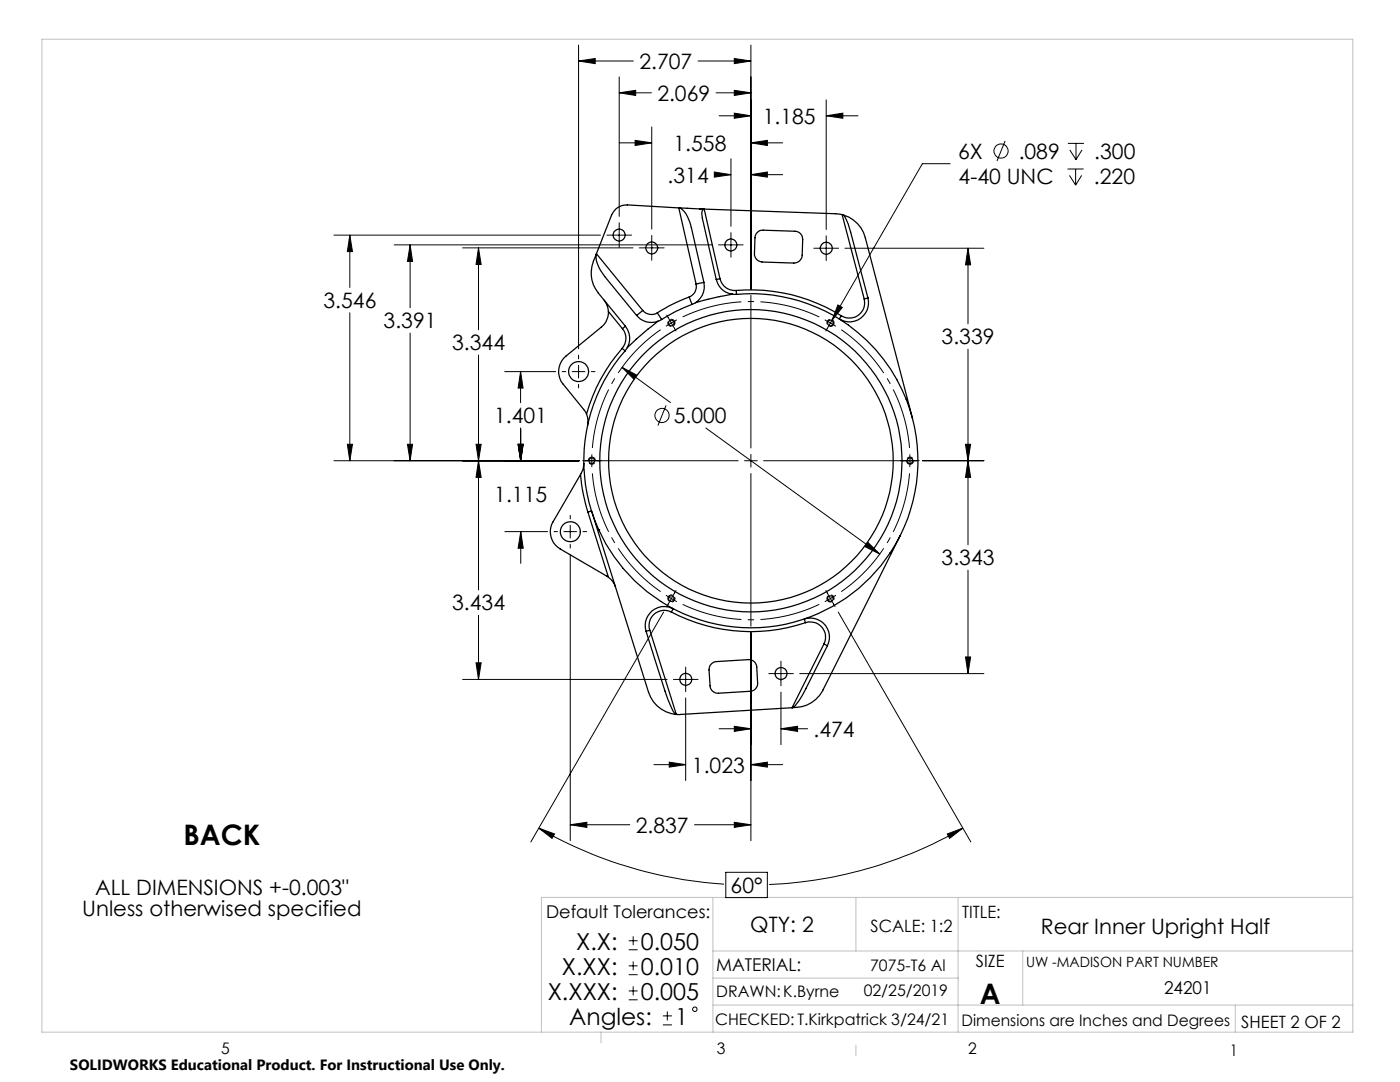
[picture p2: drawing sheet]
<svg xmlns="http://www.w3.org/2000/svg" width="279mm" height="216mm" viewBox="0 0 279 216" stroke-linecap="round" stroke-linejoin="round" font-family="sans-serif">
<g fill="none" stroke="#000" stroke-width=".2">
<path d="M115.5 12.2l3.3-.5v1zM115.5 9v60.6M115.5 12.2h10.9M123.6 18.5l3.3-.5v1zM123.6 15.3v27.9M123.6 18.5h6.4M139.3 12.2h10.6M142.9 18.5h7M146.5 18l3.4 .5-3.4 .5zM146.5 11.7l3.4 .5-3.4 .5zM149.9 9v48.7M164.9 19.9v25.9"/>
<path d="M123.7 28.5h6.4M126.8 28l3.3 .5-3.3 .5zM130.1 25.3v20.4M142.6 34.3l3.3 .6-3.3 .4zM142.6 34.9h3.3M143.5 23.1h6.4M145.9 31.7v13.5M146.5 22.6l3.4 .5-3.4 .5zM149.9 34.9l3.2-.6v1zM149.9 28.5l3.2-.5v1zM149.9 34.9h6.3M149.9 28.5h6.3"/>
<path d="M164.9 23.1l3.3-.5v1zM164.9 23.1h6.3M189.6 32.7h-5.5l-18.1 31.3M200.6 28.1l-1.6 4M213 33.7h3.3M213.1 28.6h3.2M213.4 35l1.3 1.9M213.5 29.9l1.2 2M214.7 33.7v3.2M214.7 28.6v3.3M215.9 35l-1.2 1.9M215.9 29.9l-1.2 2"/>
<path d="M66.6 46.9h53.2M69.8 46.9l.5 3.3h-1zM69.8 46.9v10.5M78.7 48.9h63.4M81.8 48.9l.5 3.3h-1zM81.8 48.9v12.5M92.3 49.5h34M95.5 49.5l.5 3.3h-1zM95.5 49.5v16.3M121.1 46.9h4.9M123.6 44.4v5M127.6 49.5h4.9"/>
<path d="M130.1 47v4.9M143.4 48.9h4.9M145.9 46.4v4.9M149.9 58.9v30.5M162.4 49.5h5M164.9 47.1v4.9M168.6 49.5h27.8M193.2 49.5l.5 3.3h-1zM193.2 49.5v15.1M69.8 62.4v29.5M81.8 66.5v25.4M95.5 70.8v46.9"/>
<path d="M100.7 74.2h10.2M103.9 74.2l.5 3.2h-1zM103.9 74.2v6.2M112.2 74.2h.7M114.2 74.2h2.5M115.5 70.9v.7M115.5 72.9v2.5M115.5 76.7v.7M118 74.2h.7M124.1 73.3l3 1.6-.6 .8zM124.1 73.3l9.7 7M133.1 62.9l1.8 3.1"/>
<path d="M135.1 63.8l-2.2 1.3M164.6 63.8l2.2 1.3M166.7 62.9l-1.9 3.1M167.2 60.9l.9 .4-2.1 2.7zM193.2 69.7v39M66.6 91.9h49M69.3 88.7h1l-.5 3.2zM81.3 88.7h1l-.5 3.2zM95 88.7h1l-.5 3.2zM95.5 91.9l.5 3.3h-1zM103.4 88.7h1l-.5 3.2zM103.9 85.4v6.5"/>
<path d="M103.9 85.6v6.3M116.3 91.9h31M118.1 90.7v2.5M132.9 80.9l-1.6 4M140.9 85.4l34.7 25.2M148.6 91.9h2.5M149.9 90.7v2.5M149.9 94.5v30.5M152.4 91.9h31M181.6 90.7v2.5M184.1 91.9h12.3M192.7 88.7h1l-.5 3.2z"/>
<path d="M193.2 91.9l.5 3.3h-1zM100.8 106.1h8.5M103.9 106.1l.5 3.3h-1zM103.9 106.1v6.3M110.6 106.1h.7M112.5 106.1h2.6M113.8 110.6v57.1M113.8 102.8v.7M113.8 104.8v2.6M113.8 108.6v.8M116.3 106.1h.8M132.9 118.8l1.1 .7"/>
<path d="M134 119.5l1.1 .6M134 119.5l-.9 1.5M134.9 117.8l-.9 1.7M164.8 117.8l.9 1.7M165.7 119.5l-1.1 .6M165.7 119.5l1 1.5M166.8 118.8l-1.1 .7M173.2 108.2l2.4 2.4-3-1.6zM193.2 113.8v20.6M92.3 135.6h40.8M95 132.3h1l-.5 3.3zM95.5 122.8v12.8"/>
<path d="M132.4 122.1l-26.5 45.9M134.4 135.6h4.9M136.8 139.3v16.5M136.8 133.1v4.9M149.9 126.2v41.5M153.4 134.4h4.9M155.9 138.1v10.5M155.9 131.9v4.9M159.6 134.4h36.8M167.3 122.1l26.4 45.9M192.7 131.1h1l-.5 3.3zM130.5 152.6h6.3"/>
<path d="M133.6 152.1l3.2 .5-3.2 .5zM143.5 145.4h6.4M146.5 144.9l3.4 .5-3.4 .5zM149.9 152.6l3.2-.5v1zM149.9 152.6h6.3M155.9 145.4l3.3-.5v1zM155.9 145.4h5.3M107.5 165.2l3.2 1.2-.5 .9zM107.5 165.2a85.5 85.5 0 0 0 37 11.2M113.8 164.6l3.3-.5v1zM113.8 164.6h11.9M138.6 164.6h11.3"/>
<path d="M144.9 174.1h8.2v5h-8.2zM146.5 164.1l3.4 .5-3.4 .5zM189.1 166.4l3.1-1.2-2.7 2.1zM192.2 165.2a83.9 83.9 0 0 1-38.7 11.3M125.5 189.5h1.7M125.5 187.7h1.7M125.5 194.5h1.7M125.5 192.7h1.7M125.5 199.5h1.7M125.5 197.7h1.7M126.4 186.8v1.8M126.4 191.8v1.8"/>
<path d="M126.4 196.8v1.8M132.3 204.5h1.8M132.3 202.7h1.8M133.2 201.8v1.8"/>
<circle cx="199.8" cy="30.1" r="1.41"/>
<circle cx="132.1" cy="82.9" r="1.41"/>
<circle cx="138.7" cy="201.4" r=".44"/>
</g>
<path d="M134.6 64.1a.71 .71 0 0 1-.6 1 .71 .71 0 0 1-.7-1 .71 .71 0 0 1 1.2-.1l.1 .1M166.4 64.8a.71 .71 0 0 1-1.3 0 .71 .71 0 0 1 .6-1.1 .71 .71 0 0 1 .7 1v.1M118.1 91.2a.71 .71 0 0 1 .7 1 .71 .71 0 0 1-1.3 .1 .71 .71 0 0 1 .5-1.1h.1M181.6 92.6a.71 .71 0 0 1-.6-1 .71 .71 0 0 1 1.2-.1 .71 .71 0 0 1-.5 1.1h-.1M133.4 119.1a.71 .71 0 0 1 1.2-.1 .71 .71 0 0 1-.5 1.1 .71 .71 0 0 1-.8-.9l.1-.1M165.1 119.8a.71 .71 0 0 1 .6-1.1 .71 .71 0 0 1 .7 1 .71 .71 0 0 1-1.2 .2l-.1-.1" fill="none" stroke="#000" stroke-width=".2" stroke-dasharray="1.3 .6" stroke-dashoffset=".3" stroke-linecap="butt"/>
<path d="M131.8 65.8a31.7 31.7 0 0 0-13.6 23.6M163.5 63.2a31.7 31.7 0 0 0-27.3 0M118.2 94.5a31.8 31.8 0 0 0 13.6 23.6M181.5 89.4a31.8 31.8 0 0 0-13.6-23.6M167.9 118.1a31.7 31.7 0 0 0 13.6-23.6M136.2 120.6a31.7 31.7 0 0 0 27.3 0" fill="none" stroke="#000" stroke-width=".2" stroke-dasharray="15.2 1.3 1.3 1.3" stroke-dashoffset="3.1" stroke-linecap="butt"/>
<path d="M8.4 7.8h261.6v198.2h-261.6zM142.3 179.1v26.9M170.8 179.1v10.7M191.2 179.1v26.9M270 179.1h-161.9v26.9M142.3 189.8h127.7M142.3 195.2h48.9M204.1 189.8v10.8M119.9 206v2.1M142.3 200.6h127.7M170.8 208.5v2.2M246.5 200.6v5.4" fill="none" stroke="#c0c0c0" stroke-width=".2"/>
<path d="M149.9 34.9l3.2-.6v1zM142.6 34.3l3.3 .6-3.3 .4zM149.9 28.5l3.2-.5v1zM126.8 28l3.3 .5-3.3 .5zM146.5 18l3.4 .5-3.4 .5zM123.6 18.5l3.3-.5v1zM146.5 11.7l3.4 .5-3.4 .5zM115.5 12.2l3.3-.5v1zM164.9 23.1l3.3-.5v1zM146.5 22.6l3.4 .5-3.4 .5zM69.3 88.7h1l-.5 3.2zM69.8 46.9l.5 3.3h-1zM95 88.7h1l-.5 3.2zM95.5 49.5l.5 3.3h-1zM81.8 48.9l.5 3.3h-1zM81.3 88.7h1l-.5 3.2zM103.4 88.7h1l-.5 3.2zM103.9 74.2l.5 3.2h-1zM103.4 88.7h1l-.5 3.2zM103.9 106.1l.5 3.3h-1zM95.5 91.9l.5 3.3h-1zM95 132.3h1l-.5 3.3zM113.8 164.6l3.3-.5v1zM146.5 164.1l3.4 .5-3.4 .5zM133.6 152.1l3.2 .5-3.2 .5zM149.9 152.6l3.2-.5v1zM146.5 144.9l3.4 .5-3.4 .5zM155.9 145.4l3.3-.5v1zM107.5 165.2l3.2 1.2-.5 .9zM189.1 166.4l3.1-1.2-2.7 2.1zM192.7 131.1h1l-.5 3.3zM193.2 91.9l.5 3.3h-1zM192.7 88.7h1l-.5 3.2zM193.2 49.5l.5 3.3h-1zM167.2 60.9l-1.2 3.1 2.1-2.7zM173.2 108.2l-.6 .8 3 1.6zM124.1 73.3l2.4 2.4 .6-.8z" fill="#000"/>
<g fill="none" stroke="#000" stroke-width=".25">
<path d="M119 50.8a6.4 6.4 0 0 0 1.7 4.4l6.3 7.7M119 50.8a6.7 6.7 0 0 0 .4 7.7l5.4 6.6M119 50.6v.2M119 50.6l9.3 11.3M120.6 59.9a4.4 4.4 0 0 1 .8 2.3M135.5 41.5h.1M135.5 41.5l-10.3-.6a3.2 3.2 0 0 0-3.1 2l-3.1 7.7M135.5 41.5l3.4 15.2M135.5 41.5a3 3 0 0 1 1.8 1.9l.7 2 2.5 10.9M135.5 41.5l4.2 .2M137.5 59.3a33.2 33.2 0 0 0-6.3 3.1M137.5 59.3l.6 1.4"/>
<path d="M138.9 56.7a2.23 2.23 0 0 1-1.4 2.6M139.7 41.7l27.2 1 1.2 .1M139.7 41.7l.8 .1M140.5 56.3a3.9 3.9 0 0 1-1.7 4.1M140.5 56.3l-1.6 .4M140.5 41.8l-.2 .1a1.86 1.86 0 0 0-.1 1.6l2.7 12.3M140.5 41.8l3.2 13.8M142.9 55.8a3.7 3.7 0 0 0 3.3 2.9M143.7 55.6l-.8 .2M143.7 55.6a3 3 0 0 0 3.2 2.4M146.2 58.7l-2.7 .5-4.7 1.2M146.2 58.7h.8"/>
<path d="M146.9 58l.1 .7M146.9 58a33.8 33.8 0 0 1 21 5M147 58.7a33.3 33.3 0 0 1 33.9 21M151 46.6l.2-.2a1.35 1.35 0 0 1 1.1-.5l6.3 .2a1.57 1.57 0 0 1 1.6 1.7l-.1 3.1a1.63 1.63 0 0 1-1.7 1.6l-6.3-.2a1.63 1.63 0 0 1-1.5-1.7l.1-3.2zM168.1 42.8l4.4 16.9M168.1 42.8l.3 .1M168.4 42.9a9.7 9.7 0 0 1 1.4 3.4l3.4 13.1M168.4 42.9a6.4 6.4 0 0 1 4.3 4.5l9.4 36.1M172.5 59.7a3.1 3.1 0 0 1-1.2 3.2 3.1 3.1 0 0 1-3.4 .1M173.2 59.4a3.8 3.8 0 0 1-1.4 4.1 3.8 3.8 0 0 1-4.3 .1l.4-.6M173.2 59.4l-.7 .3M121.4 62.2a4 4 0 0 1-1.4 3.1l-7 5.7a4 4 0 0 0-.6 5.7l4.3 5.2 .4 .7"/>
<path d="M121.4 62.2l2.8 3.4M124.2 69.5a33.8 33.8 0 0 0-7.1 13.1M124.2 69.5l.5 .5M124.2 65.6a3 3 0 0 1 0 3.9M124.7 70a33.3 33.3 0 0 0-6.7 32M124.8 65.1a3.8 3.8 0 0 1 .4 4.3M124.8 65.1l-.6 .5M125.2 69.4l-.5 .6M127 62.9a3.7 3.7 0 0 0 4.3 1.2M128.3 61.9l-1.3 1M128.3 61.9a2.26 2.26 0 0 0 2.9 .5M131.2 62.4l.8 1.3"/>
<path d="M131.3 64.1l-4.3 3.5-1.8 1.8M132 63.7l-.7 .4M138.1 60.7a31.4 31.4 0 0 0-6.1 3M138.8 60.4l-.7 .3M180.9 79.7l1.2 3.8M180.9 79.7h.1M115.9 94.7a34.8 34.8 0 0 0 1.4 7.5M115.9 94.7l-5.5 9.4a4 4 0 0 0 1.4 5.4l9.6 5.7M116.5 92.5a3.9 3.9 0 0 1-.6 2.2M117.1 82.6a3.9 3.9 0 0 1 .2 2.3M182.1 83.5a33.4 33.4 0 0 1-2.4 23.4M117.3 102.2l4.1 13"/>
<path d="M118 102l1.5 3.7M118 102l11.4 36.1a6.5 6.5 0 0 0 5.4 4.5M118 102l-.7 .2M119.5 105.7a33.3 33.3 0 0 0 58.2 4.6M119.5 105.7h.1M121.4 115.2a3.8 3.8 0 0 1 1.4 1.9M177.7 110.3h.1M179.7 106.9l-2 3.4M179.7 106.9l-15.4 30.8a6.5 6.5 0 0 1-6.2 3.5M128.9 126l1.9 5.9a50.9 50.9 0 0 0 3.5 10l.5 .7M129.7 125.7l-.8 .3M129.7 125.7l5.3 16.9"/>
<path d="M134 122.1l.3-.6a3.8 3.8 0 0 0-4.2 .4 3.8 3.8 0 0 0-1.2 4.1M134 122.1a3 3 0 0 0-3.4 .4 3 3 0 0 0-.9 3.2M134 122.1a34.3 34.3 0 0 0 26.8 2.1M142.1 132.3l.9-.3 6.3-.4a1.57 1.57 0 0 1 1.7 1.5l.2 3.2a1.57 1.57 0 0 1-1.5 1.6l-6.3 .4a1.57 1.57 0 0 1-1.7-1.5l-.2-3.1 .2-.9zM160.8 124.2l-.3-.6a3.8 3.8 0 0 1 4.1 1 3.8 3.8 0 0 1 .5 4.2M160.8 124.2a3 3 0 0 1 3.2 1 3 3 0 0 1 .4 3.3M164.4 128.5l.7 .3M164.4 128.5l-6.3 12.7M165.1 128.8l-4.9 9.9a7.6 7.6 0 0 1-2 2.5h-.1M134.8 142.6h.2M158.1 141.2l-23.1 1.4"/>
<circle cx="123.6" cy="46.9" r="1.19"/>
<circle cx="130.1" cy="49.5" r="1.19"/>
<circle cx="145.9" cy="48.9" r="1.19"/>
<circle cx="164.9" cy="49.5" r="1.2"/>
<circle cx="115.5" cy="74.2" r="2.01"/>
<circle cx="134" cy="64.5" r=".57"/>
<circle cx="165.7" cy="64.5" r=".57"/>
<circle cx="118.1" cy="91.9" r=".57"/>
<circle cx="149.9" cy="92" r="30.2"/>
<circle cx="149.9" cy="91.9" r="28.4"/>
<circle cx="181.6" cy="91.9" r=".57"/>
<circle cx="113.8" cy="106.1" r="2"/>
<circle cx="134" cy="119.5" r=".57"/>
<circle cx="165.7" cy="119.5" r=".57"/>
<circle cx="136.9" cy="135.6" r="1.19"/>
<circle cx="155.9" cy="134.4" r="1.19"/>
</g>
<g font-size="5.6">
<text x="36.6" y="168.5">BACK</text>
<text x="195.6" y="200.3">A</text>
</g>
<g font-size="4.7">
<text x="115" y="189.5">X.X:</text>
<text x="127.9" y="189.5">0.050</text>
<text x="112.1" y="194.5">X.XX:</text>
<text x="127.9" y="194.5">0.010</text>
<text x="109.3" y="199.5">X.XXX:</text>
<text x="127.9" y="199.5">0.005</text>
<text x="113.6" y="204.5">Angles:</text>
<text x="134.7" y="204.5">1</text>
</g>
<g font-size="4.2">
<text x="127.6" y="13.8">2.707</text>
<text x="131.2" y="20.1">2.069</text>
<text x="152.2" y="24.7">1.185</text>
<text x="134.4" y="30.1">1.558</text>
<text x="191.2" y="31.7">6X</text>
<text x="203.3" y="31.7">.089</text>
<text x="218.4" y="31.7">.300</text>
<text x="133.2" y="36.4">.314</text>
<text x="191.3" y="36.8">4-40 UNC</text>
<text x="218.3" y="36.8">.220</text>
<text x="64.6" y="61.5">3.546</text>
<text x="76.6" y="65.5">3.391</text>
<text x="90.3" y="69.9">3.344</text>
<text x="187.9" y="68.7">3.339</text>
<text x="98.6" y="84.5">1.401</text>
<text x="134.5" y="84.4">5.000</text>
<text x="98.7" y="100.2">1.115</text>
<text x="187.9" y="112.8">3.343</text>
<text x="90.3" y="121.8">3.434</text>
<text x="162.4" y="147">.474</text>
<text x="138.1" y="154.2">1.023</text>
<text x="126.9" y="166.2">2.837</text>
<text x="19" y="178.5">ALL DIMENSIONS +-0.003&quot;</text>
<text x="145.8" y="178.2">60°</text>
<text x="16.4" y="182.7">Unless otherwised specified</text>
<text x="149.7" y="185.9">QTY: 2</text>
<text x="207.7" y="186.4">Rear Inner Upright Half</text>
</g>
<g font-size="3.5">
<text x="109" y="183.1">Default Tolerances:</text>
<text x="142.9" y="193.8">MATERIAL:</text>
<text x="232.3" y="198.4">24201</text>
</g>
<g font-size="3.4">
<text x="173.7" y="185.9">SCALE: 1:2</text>
<text x="192" y="183.1">TITLE:</text>
<text x="194.8" y="193">SIZE</text>
<text x="247.7" y="205.1">SHEET 2 OF 2</text>
</g>
<g font-size="3.2">
<text x="173.7" y="193.8">7075-T6 Al</text>
<text x="142.9" y="199">DRAWN:K.Byrne</text>
<text x="172.4" y="198.8">02/25/2019</text>
<text x="142.7" y="204.5">CHECKED: T.Kirkpatrick 3/24/21</text>
<text x="191.9" y="204.8">Dimensions are Inches and Degrees</text>
<text x="44.2" y="210.4">5</text>
<text x="143.1" y="210.4">3</text>
<text x="193.2" y="210.3">2</text>
<text x="245.4" y="210.6">1</text>
</g>
<text font-size="3" x="14" y="213.5">SOLIDWORKS Educational Product. For Instructional Use Only.</text>
<text font-size="2.8" x="204.8" y="193">UW -MADISON PART NUMBER</text>
</svg>
